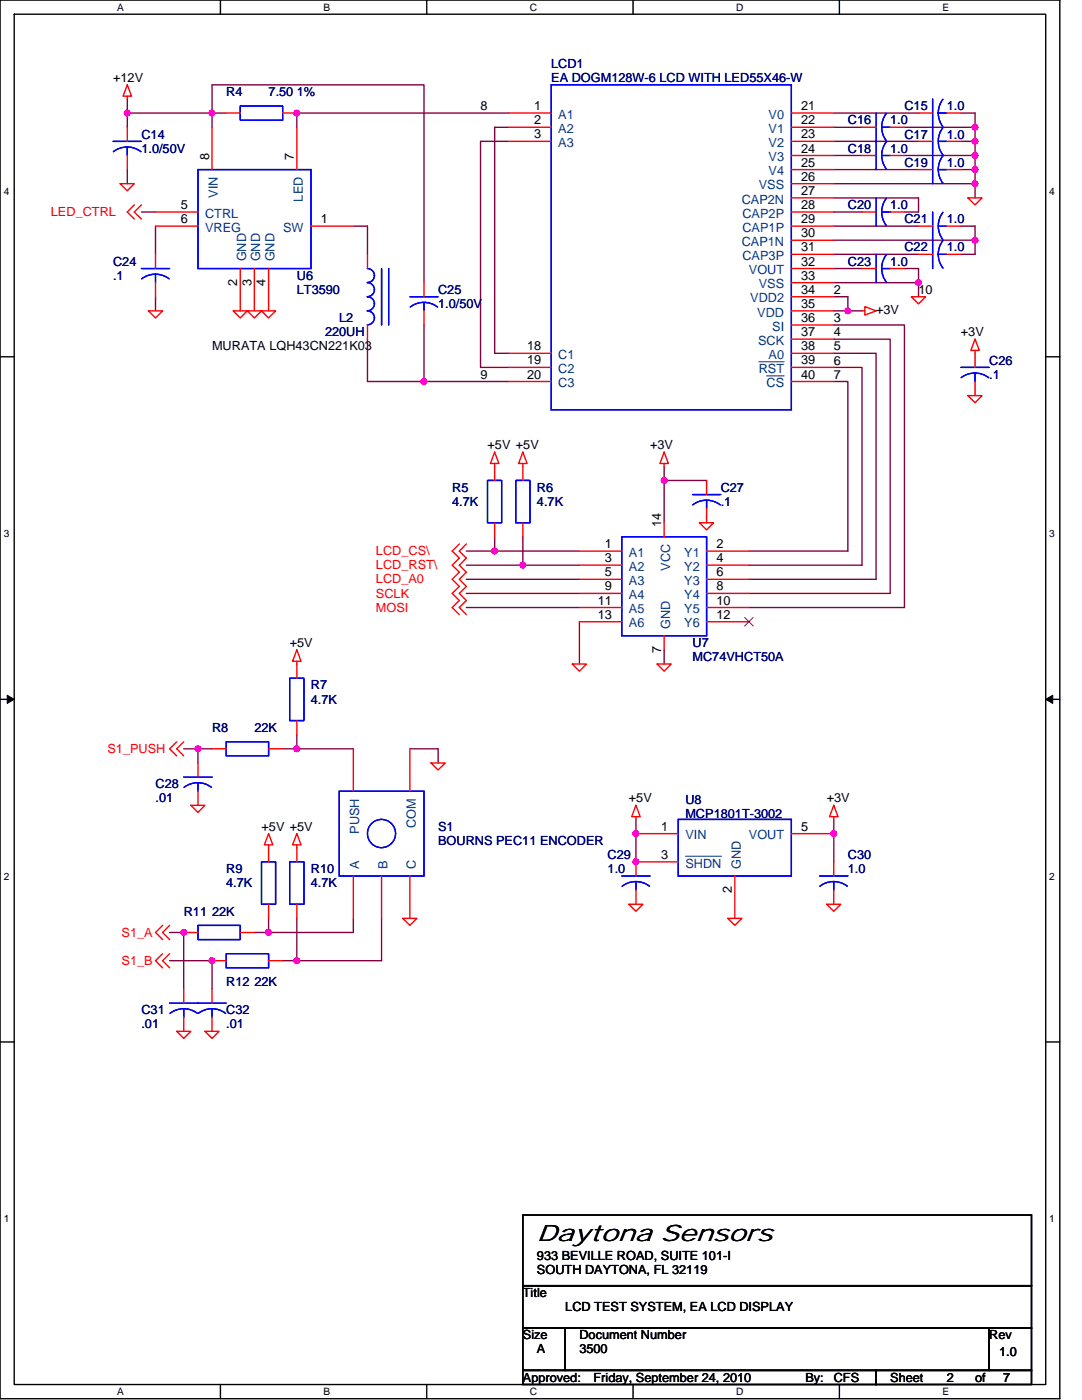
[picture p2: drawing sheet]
<svg xmlns="http://www.w3.org/2000/svg" width="216mm" height="279mm" viewBox="0 0 216 279" stroke-linecap="round" stroke-linejoin="round" font-family="sans-serif">
<path d="M0 0h211.5v279.1h-211.5zM2.8 2.8h205.9v273.5h-205.9z" fill="none" stroke="#000" stroke-width=".28"/>
<g fill="#fff">
<path d="M23.4 .3h1.4v2.3h-1.4z"/>
<path d="M23.4 276.6h1.4v2.3h-1.4z"/>
</g>
<path d="M44 0v2.8M44 276.3v2.8" fill="none" stroke="#000" stroke-width=".28"/>
<g fill="#fff">
<path d="M64.6 .3h1.3v2.3h-1.3z"/>
<path d="M64.6 276.6h1.3v2.3h-1.3z"/>
</g>
<path d="M85.2 0v2.8M85.2 276.3v2.8" fill="none" stroke="#000" stroke-width=".28"/>
<g fill="#fff">
<path d="M105.7 .3h1.5v2.3h-1.5z"/>
<path d="M105.7 276.6h1.5v2.3h-1.5z"/>
</g>
<path d="M126.3 0v2.8M126.3 276.3v2.8" fill="none" stroke="#000" stroke-width=".28"/>
<g fill="#fff">
<path d="M146.9 .3h1.5v2.3h-1.5z"/>
<path d="M146.9 276.6h1.5v2.3h-1.5z"/>
</g>
<path d="M167.5 0v2.8M167.5 276.3v2.8" fill="none" stroke="#000" stroke-width=".28"/>
<g fill="#fff">
<path d="M188.1 .3h1.3v2.3h-1.3z"/>
<path d="M188.1 276.6h1.3v2.3h-1.3z"/>
<path d="M.7 37h1.2v2.3h-1.2z"/>
<path d="M209.4 37h1.1v2.3h-1.1z"/>
<path d="M.7 105.4h1.2v2.3h-1.2z"/>
<path d="M209.4 105.4h1.1v2.3h-1.1z"/>
</g>
<path d="M0 71.2h2.8M208.7 71.2h2.8" fill="none" stroke="#000" stroke-width=".28"/>
<g fill="#fff">
<path d="M.7 173.8h1.2v2.2h-1.2z"/>
<path d="M209.4 173.8h1.1v2.2h-1.1z"/>
</g>
<path d="M0 139.6h2.8M208.7 139.6h2.8" fill="none" stroke="#000" stroke-width=".28"/>
<path d="M1.4 138.7l1.4 .9-1.4 .8zM208.7 139.6l1.4-.9v1.7z" fill="#000" stroke="#000" stroke-width=".2"/>
<g fill="#fff">
<path d="M.7 242.1h1.2v2.3h-1.2z"/>
<path d="M209.4 242.1h1.1v2.3h-1.1z"/>
</g>
<path d="M0 207.9h2.8M208.7 207.9h2.8M104.3 242.5h101.5v14.1h-101.5zM104.3 256.6h101.5v8.4h-101.5zM104.3 265h8.5v8.5h-8.5zM104.3 273.5h70.5v2.8h-70.5zM112.8 265h84.6v8.5h-84.6zM174.8 273.5h31v2.8h-31zM197.4 265h8.4v8.5h-8.4z" fill="none" stroke="#000" stroke-width=".28"/>
<g fill="none" stroke="#800040" stroke-width=".28">
<path d="M25.4 19.7v2.9M25.4 33.8v2.9M25.4 22.6v2.8M25.4 22.6h16.9M42.3 22.6v2.8M42.3 22.6h2.8M42.3 22.6v-5.7h42.3v39.5M101.5 25.4h-2.8v45.1h2.8M101.5 28.2h-5.6v45.1h5.6M101.5 22.6h-42.3v2.8M166.4 36.7h28.2M166.4 25.4h5.6"/>
<path d="M166.4 31h5.6M166.4 22.6h16.9M166.4 28.2h16.9M166.4 33.8h16.9M166.4 39.5h16.9v2.8h-2.8M180.5 25.4h14.1M180.5 31h14.1M191.7 22.6h2.9v2.8M191.7 28.2h2.9M191.7 33.8h2.9M194.6 28.2v2.8M194.6 25.4v2.8"/>
<path d="M194.6 31v2.8M194.6 36.7v2.8M194.6 33.8v2.9M28.2 42.3h2.8M31 59.2v2.8M31 45.1v5.7M70.5 45.1h2.8v5.7M166.4 59.2h2.8v2.8M166.4 47.9h28.2M166.4 42.3h5.6M166.4 53.6h5.6M166.4 45.1h16.9"/>
<path d="M166.4 50.8h16.9M166.4 56.4h16.9M180.5 53.6h2.8v2.8M183.3 56.4v2.8M191.7 45.1h2.9v2.8M194.6 47.9v2.9h-2.9M73.3 67.7v8.4h11.3M84.6 64.9v11.2M84.6 76.1h16.9M166.4 76.1h2.8v33.9h-19.8M166.4 62h2.8M166.4 73.3h5.6v39.5h-22.6"/>
<path d="M166.4 70.5h8.4v45.1h-25.4M166.4 67.7h11.2v50.7h-28.2M166.4 64.9h14.1v56.3h-31.1M169.2 62h2.8M132.5 95.9h8.5M132.5 95.9v8.4M132.5 93v2.9M93 115.6h22.6M93 118.4h22.6M98.7 107.1v2.9h-5.7M98.7 110h16.9M104.3 107.1v5.7h-11.3"/>
<path d="M104.3 112.8h11.3M93 121.2h22.6M115.6 124.1v8.4M132.5 129.7v2.8M36.7 149.4h2.8M39.5 149.4v2.9M39.5 149.4h2.8M56.4 149.4h2.8M59.2 146.6v2.8M59.2 149.4h11.3M81.8 149.4h5.6v2.9M126.9 163.5v8.5"/>
<path d="M166.4 163.5v8.5M33.8 186.1h2.9v11.3M33.8 191.7h8.5v5.7M50.8 186.1h2.8M53.6 183.3v2.8M56.4 191.7h2.8M59.2 183.3v8.4M70.5 183.3v2.8h-16.9M76.1 183.3v8.4h-16.9"/>
</g>
<g fill="#f0f" stroke="#f0f" stroke-width=".28">
<circle cx="194.5" cy="25.4" r=".55"/>
<circle cx="194.5" cy="28.2" r=".55"/>
<circle cx="194.5" cy="31" r=".56"/>
<circle cx="194.5" cy="36.7" r=".55"/>
<circle cx="194.5" cy="47.9" r=".55"/>
<circle cx="183.3" cy="56.4" r=".55"/>
<circle cx="169.2" cy="62" r=".55"/>
<circle cx="132.5" cy="95.9" r=".55"/>
<circle cx="98.7" cy="110" r=".55"/>
<circle cx="104.3" cy="112.8" r=".55"/>
<circle cx="194.5" cy="33.8" r=".55"/>
<circle cx="59.2" cy="149.4" r=".56"/>
<circle cx="53.6" cy="186.1" r=".56"/>
<circle cx="42.3" cy="22.6" r=".55"/>
<circle cx="84.6" cy="76.1" r=".55"/>
<circle cx="25.4" cy="22.6" r=".55"/>
<circle cx="59.2" cy="22.6" r=".56"/>
<circle cx="59.2" cy="191.7" r=".56"/>
<circle cx="36.7" cy="186.1" r=".56"/>
<circle cx="39.5" cy="149.4" r=".55"/>
<circle cx="42.3" cy="191.7" r=".55"/>
<circle cx="166.3" cy="166.3" r=".55"/>
<circle cx="126.9" cy="172" r=".56"/>
<circle cx="126.9" cy="166.3" r=".55"/>
</g>
<g fill="none" stroke="#f00" stroke-width=".28">
<path d="M25.4 16.9l.8 2.3h-1.6zM25.4 19.2v.5M24 36.7h2.8l-1.4 1.4zM25.4 25.4v2.8M25.4 31v2.8M42.3 25.4v8.4M45.1 22.6h2.8M56.4 22.6h2.8M59.2 25.4v8.4M101.5 22.6h8.5M101.5 28.2h8.5M101.5 25.4h8.5"/>
<path d="M157.9 22.6h8.5M157.9 25.4h8.5M157.9 28.2h8.5M157.9 31h8.5M157.9 33.8h8.5M157.9 36.7h8.5M157.9 39.5h8.5M172 25.4h2.8M172 31h2.8M177.6 25.4h2.9M177.6 31h2.9M183.3 22.6h2.8"/>
<path d="M183.3 33.8h2.8M183.3 28.2h2.8M188.9 22.6h2.8M188.9 33.8h2.8M188.9 28.2h2.8M193.1 39.5h2.9l-1.4 1.4zM26.8 40.9l-1.4 1.4 1.4 1.4M28.2 40.9l-1.4 1.4 1.4 1.4M31 42.3h8.5M31 45.1h8.5M31 50.8v2.8M31 56.4v2.8"/>
<path d="M47.9 53.6v8.4M50.8 53.6v8.4M53.6 53.6v8.4M62 45.1h8.5M73.3 50.8v2.8M84.6 56.4v2.8M157.9 42.3h8.5M157.9 45.1h8.5M157.9 47.9h8.5M157.9 50.8h8.5M157.9 53.6h8.5M157.9 56.4h8.5"/>
<path d="M157.9 59.2h8.5M172 53.6h2.8M172 42.3h2.8M177.6 53.6h2.9M177.6 42.3h2.9M181.9 59.2h2.8l-1.4 1.4zM183.3 50.8h2.8M183.3 45.1h2.8M188.9 50.8h2.8M188.9 45.1h2.8M29.6 62h2.8l-1.4 1.5zM46.5 62h2.9l-1.5 1.5z"/>
<path d="M49.4 62h2.8l-1.4 1.5zM52.2 62h2.8l-1.4 1.5zM73.3 64.9v2.8M84.6 62v2.9M101.5 70.5h8.5M101.5 76.1h8.5M101.5 73.3h8.5M157.9 62h8.5M157.9 64.9h8.5M157.9 67.7h8.5M157.9 70.5h8.5M157.9 73.3h8.5"/>
<path d="M157.9 76.1h8.5M172 62h.6M172.6 61.2l2.2 .8-2.2 .9zM193.1 79h2.9l-1.4 1.4zM194.6 67.7l.8 2.2h-1.7zM194.6 69.9v3.4M194.6 76.1v2.9M98.7 90.2l.8 2.3h-1.6zM98.7 92.5v3.4M104.3 90.2l.9 2.3h-1.7zM104.3 92.5v3.4M132.5 90.2l.9 2.3h-1.7z"/>
<path d="M132.5 92.5v.5M141 95.9v2.8M91.7 108.6l-1.5 1.4 1.5 1.4-1.5 1.4 1.5 1.4-1.5 1.4 1.5 1.4-1.5 1.4 1.5 1.4-1.5 1.4 1.5 1.5M93 108.6l-1.3 1.4 1.3 1.4-1.3 1.4 1.3 1.4-1.3 1.4 1.3 1.4-1.3 1.4 1.3 1.4-1.3 1.4 1.3 1.5M98.7 104.3v2.8M104.3 104.3v2.8M115.6 110h8.5M115.6 112.8h8.5M115.6 115.6h8.5M115.6 118.4h8.5M132.5 104.3v2.8M139.6 104.3h2.8l-1.4 1.4z"/>
<path d="M141 101.5v2.8M141 110h8.4M141 112.8h8.4M141 115.6h8.4M141 118.4h8.4M59.2 129.7l.9 2.3h-1.7zM59.2 132v3.3M114.2 132.5h2.8l-1.4 1.4zM115.6 121.2h8.5M115.6 124.1h8.5M131.1 132.5h2.8l-1.4 1.4zM132.5 126.9v2.8"/>
<path d="M141 121.2h8.4M141 124.1h8.4M35.3 148l-1.5 1.4 1.5 1.5M36.7 148l-1.4 1.4 1.4 1.5M39.5 152.3v2.8M39.5 157.9v2.8M42.3 149.4h2.8M53.6 149.4h2.8M59.2 143.8v2.8M70.5 149.4v8.5M81.8 149.4v8.5M86 152.3h2.8l-1.4 1.4z"/>
<path d="M38.1 160.7h2.8l-1.4 1.4zM53.6 166.4l.8 2.2h-1.7zM53.6 168.6v3.4M59.2 166.4l.9 2.2h-1.7zM59.2 168.6v3.4M70.5 174.8v8.5M76.1 174.8v8.5M81.8 174.8v8.5M126.9 177.6v2.9M126.9 166.4h8.4M126.9 160.7l.8 2.3h-1.7zM126.9 163v.5"/>
<path d="M135.3 172h-8.4v2.8M146.6 174.8v8.5M157.9 166.4h8.5M166.4 160.7l.8 2.3h-1.7zM166.4 163v.5M166.4 172v2.8M166.4 177.6v2.9M32.4 190.3l-1.4 1.4 1.4 1.4M32.4 184.7l-1.4 1.4 1.4 1.4M33.8 190.3l-1.4 1.4 1.4 1.4M33.8 184.7l-1.4 1.4 1.4 1.4M36.7 186.1h2.8"/>
<path d="M36.7 197.4v2.8M42.3 191.7h2.8M42.3 197.4v2.8M47.9 186.1h2.9M53.6 191.7h2.8M53.6 180.5v2.8M59.2 180.5v2.8M80.4 183.3h2.8l-1.4 1.4zM125.5 180.5h2.8l-1.4 1.4zM145.2 183.3h2.8l-1.4 1.4zM165 180.5h2.8l-1.4 1.4zM35.3 205.8h2.8l-1.4 1.4z"/>
<path d="M36.7 203v2.8M40.9 205.8h2.8l-1.4 1.4zM42.3 203v2.8"/>
</g>
<g fill="none" stroke="#00f" stroke-width=".28">
<path d="M110 16.9h47.9v64.9h-47.9zM186.1 19.7v17M188.2 19.8l-.7 1.3-.3 1.4 .3 1.5 .7 1.3M22.6 28.2h5.6M22.6 30.3l1.3-.7 1.5-.3 1.4 .3 1.3 .7M25.4 29.3v1.7M39.5 33.8h22.5v19.8h-22.5zM47.9 21.2h8.5v2.8h-8.5zM174.8 22.6v11.2M174.8 39.5v5.6M175.9 25.4h1.7M175.9 31h1.7"/>
<path d="M176.9 22.6l-.7 1.3-.3 1.5 .3 1.4 .7 1.3M176.9 39.6a4.5 4.5 0 0 0 0 5.4M176.9 28.3a4.5 4.5 0 0 0 0 5.4M187.2 22.6h1.7M187.2 33.8h1.7M187.2 28.2h1.7M188.2 31.1a4.5 4.5 0 0 0 0 5.5M188.2 25.5a4.5 4.5 0 0 0 0 5.4M28.2 53.6h5.6M28.3 55.6a4.5 4.5 0 0 1 5.4 0M31 54.7v1.7M73.3 53.6a1.41 1.41 0 0 1 1.4 1.4 1.41 1.41 0 0 1-1.4 1.4"/>
<path d="M73.3 56.4a1.41 1.41 0 0 1 1.4 1.4 1.41 1.41 0 0 1-1.4 1.4 1.43 1.43 0 0 1 1.4 1.4 1.43 1.43 0 0 1-1.4 1.4M76.1 53.6v11.3M77.6 53.6v11.3M81.8 59.2h5.6M174.8 50.8v5.6M175.9 53.6h1.7M175.9 42.3h1.7M176.9 50.8l-.7 1.3-.3 1.5 .3 1.4 .7 1.3M186.1 42.3v11.3M187.2 50.8h1.7M187.2 45.1h1.7M188.2 48l-.7 1.3-.3 1.4 .3 1.5 .7 1.3"/>
<path d="M188.2 42.4a4.5 4.5 0 0 0 0 5.4M73.3 62a1.4 1.4 0 0 1 1.4 1.5v-.1a1.43 1.43 0 0 1-1.4 1.4M81.9 61.3a4.5 4.5 0 0 1 5.4 0M84.6 60.3v1.7M191.7 73.3h5.7M191.8 75.4l1.3-.7 1.4-.3 1.5 .3 1.3 .7M194.6 74.4v1.7M97.3 95.9h2.8v8.4h-2.8zM102.9 95.9h2.8v8.4h-2.8zM138.2 98.7h5.6M141 99.8v1.7M124.1 107.1h16.9v19.8h-16.9z"/>
<path d="M138.2 100.8a4.5 4.5 0 0 1 5.5 0M57.8 135.3h2.8v8.5h-2.8zM36.7 155.1h5.6M36.7 157.1l1.3-.7 1.5-.2 1.4 .2 1.3 .7M39.5 156.2v1.7M45.1 148h8.5v2.9h-8.5zM67.7 157.9h16.9v16.9h-16.9zM52.2 172h2.8v8.5h-2.8zM57.8 172h2.8v8.5h-2.8zM124.1 174.8h5.6M124.1 176.9a4.5 4.5 0 0 1 5.5 0M126.9 175.9v1.7"/>
<path d="M135.3 163.5h22.6v11.3h-22.6zM163.5 174.8h5.7M163.6 176.9l1.3-.7 1.5-.3 1.4 .3 1.3 .7M166.4 175.9v1.7M39.5 184.7h8.4v2.8h-8.4zM45.1 190.3h8.5v2.8h-8.5zM33.8 200.2h11.3M33.9 202.2l1.3-.6 1.4-.3 1.5 .3 1.3 .6M36.7 201.3v1.7M39.6 202.2a4.5 4.5 0 0 1 5.4 0M42.3 201.3v1.7"/>
<circle cx="76.1" cy="166.3" r="2.81"/>
</g>
<path d="M151.4 72.2h5.1M153 75h3.5M136.8 170.9h7.2" fill="none" stroke="#004080" stroke-width=".2"/>
<path d="M148.6 123.2l1.7 1.7M150.3 123.2l-1.7 1.7" fill="none" stroke="#804000" stroke-width=".2"/>
<text font-size="4.8" x="107.1" y="247.7">Daytona Sensors</text>
<g font-size="2.5">
<text x="22.6" y="16.4">+12V</text>
<text x="95.9" y="22">8</text>
<text x="106.6" y="22">1</text>
<text x="159.9" y="22">21</text>
<text x="106.6" y="27.6">3</text>
<text x="106.6" y="24.8">2</text>
<text x="159.9" y="24.8">22</text>
<text x="159.9" y="27.6">23</text>
<text x="41.7" y="31.9" transform="rotate(-90 41.7 31.9)">8</text>
<text x="58.6" y="31.9" transform="rotate(-90 58.6 31.9)">7</text>
<text x="159.9" y="30.4">24</text>
<text x="159.9" y="33.3">25</text>
<text x="36.1" y="41.7">5</text>
<text x="159.9" y="36.1">26</text>
<text x="159.9" y="38.9">27</text>
<text x="159.9" y="41.7">28</text>
<text x="36.1" y="44.5">6</text>
<text x="64" y="44.5">1</text>
<text x="159.9" y="44.5">29</text>
<text x="159.9" y="47.3">30</text>
<text x="159.9" y="53">32</text>
<text x="159.9" y="50.2">31</text>
<text x="47.3" y="57" transform="rotate(-90 47.3 57)">2</text>
<text x="50.2" y="57" transform="rotate(-90 50.2 57)">3</text>
<text x="53" y="57" transform="rotate(-90 53 57)">4</text>
<text x="159.9" y="58.6">34</text>
<text x="159.9" y="55.8">33</text>
<text x="166.4" y="58.7">2</text>
<text x="183.3" y="58.7">10</text>
<text x="159.9" y="61.4">35</text>
<text x="159.9" y="64.3">36</text>
<text x="166.4" y="64.3">3</text>
<text x="174.8" y="62.6">+3V</text>
<text x="42.3" y="69.9">MURATA LQH43CN221K03</text>
<text x="105.2" y="69.9">18</text>
<text x="159.9" y="69.9">38</text>
<text x="159.9" y="67.1">37</text>
<text x="166.4" y="67.1">4</text>
<text x="166.4" y="69.9">5</text>
<text x="191.7" y="67.1">+3V</text>
<text x="95.9" y="75.6">9</text>
<text x="105.2" y="75.5">20</text>
<text x="105.2" y="72.7">19</text>
<text x="159.9" y="72.7">39</text>
<text x="159.9" y="75.5">40</text>
<text x="166.4" y="72.7">6</text>
<text x="166.4" y="75.6">7</text>
<text x="97.3" y="89.7">+5V +5V</text>
<text x="129.7" y="89.7">+3V</text>
<text x="131.9" y="105.2" transform="rotate(-90 131.9 105.2)">14</text>
<text x="120.7" y="109.4">1</text>
<text x="120.7" y="112.2">3</text>
<text x="143" y="109.4">2</text>
<text x="143" y="112.2">4</text>
<text x="120.7" y="115">5</text>
<text x="120.7" y="117.8">9</text>
<text x="143" y="115">6</text>
<text x="143" y="117.8">8</text>
<text x="119.3" y="120.7">11</text>
<text x="119.3" y="123.5">13</text>
<text x="143" y="120.7">10</text>
<text x="143" y="123.5">12</text>
<text x="57.8" y="129.1">+5V</text>
<text x="131.9" y="130.3" transform="rotate(-90 131.9 130.3)">7</text>
<text x="125.5" y="160.1">+5V</text>
<text x="165" y="160.1">+3V</text>
<text x="52.2" y="165.8">+5V +5V</text>
<text x="132" y="165.8">1</text>
<text x="159.9" y="165.8">5</text>
<text x="132" y="171.4">3</text>
<text x="146" y="178.2" transform="rotate(-90 146 178.2)">2</text>
<text x="107.1" y="251.5">933 BEVILLE ROAD, SUITE 101-I</text>
<text x="107.1" y="254.3">SOUTH DAYTONA, FL 32119</text>
<text x="104.3" y="258.8">Title</text>
<text x="112.8" y="261.6">LCD TEST SYSTEM, EA LCD DISPLAY</text>
<text x="104.3" y="267.3">Size</text>
<text x="115.6" y="267.3">Document Number</text>
<text x="197.4" y="267.3">Rev</text>
<text x="104.3" y="275.7">Approved:</text>
<text x="107.1" y="270.1">A</text>
<text x="115.6" y="270.1">3500</text>
<text x="118.4" y="275.7">Friday, September 24, 2010</text>
<text x="160.7" y="275.7">By:</text>
<text x="166.4" y="275.7">CFS</text>
<text x="177.6" y="275.7">Sheet</text>
<text x="188.9" y="275.7">2</text>
<text x="194.6" y="275.7">of</text>
<text x="199.3" y="270.7">1.0</text>
<text x="200.2" y="275.7">7</text>
</g>
<g font-size="2.5" fill="#000080">
<text x="110" y="13.5">LCD1</text>
<text x="110" y="16.4">EA DOGM128W-6 LCD WITH LED55X46-W</text>
<text x="45.1" y="19.2">R4</text>
<text x="53.6" y="19.2">7.50 1%</text>
<text x="180.5" y="22">C15</text>
<text x="188.9" y="22">1.0</text>
<text x="28.2" y="27.6">C14</text>
<text x="169.2" y="24.8">C16</text>
<text x="177.6" y="24.8">1.0</text>
<text x="180.5" y="27.6">C17</text>
<text x="188.9" y="27.6">1.0</text>
<text x="28.2" y="30.5">1.0/50V</text>
<text x="169.2" y="30.5">C18</text>
<text x="177.6" y="30.5">1.0</text>
<text x="180.5" y="33.3">C19</text>
<text x="188.9" y="33.3">1.0</text>
<text x="169.2" y="41.7">C20</text>
<text x="177.6" y="41.7">1.0</text>
<text x="180.5" y="44.6">C21</text>
<text x="188.9" y="44.6">1.0</text>
<text x="22.6" y="53">C24</text>
<text x="169.2" y="53">C23</text>
<text x="177.6" y="53">1.0</text>
<text x="180.5" y="50.2">C22</text>
<text x="188.9" y="50.2">1.0</text>
<text x="22.6" y="55.8">.1</text>
<text x="59.2" y="55.8">U6</text>
<text x="59.2" y="58.7">LT3590</text>
<text x="87.4" y="58.7">C25</text>
<text x="67.7" y="64.3">L2</text>
<text x="87.4" y="61.5">1.0/50V</text>
<text x="64.9" y="67.1">220UH</text>
<text x="197.4" y="72.7">C26</text>
<text x="197.4" y="75.6">.1</text>
<text x="90.2" y="98.1">R5</text>
<text x="90.2" y="100.9">4.7K</text>
<text x="107.1" y="98.1">R6</text>
<text x="107.1" y="100.9">4.7K</text>
<text x="143.8" y="98.1">C27</text>
<text x="143.8" y="100.9">.1</text>
<text x="138.2" y="129.1">U7</text>
<text x="138.2" y="132">MC74VHCT50A</text>
<text x="62" y="137.6">R7</text>
<text x="62" y="140.4">4.7K</text>
<text x="42.3" y="146">R8</text>
<text x="50.8" y="146">22K</text>
<text x="31" y="157.3">C28</text>
<text x="31" y="160.1">.01</text>
<text x="136.8" y="160.4">U8</text>
<text x="87.4" y="165.8">S1</text>
<text x="136.8" y="163.3">MCP1801T-3002</text>
<text x="87.4" y="168.6">BOURNS PEC11 ENCODER</text>
<text x="121.2" y="171.4">C29</text>
<text x="169.2" y="171.4">C30</text>
<text x="45.1" y="174.2">R9</text>
<text x="45.1" y="177.1">4.7K</text>
<text x="62" y="174.2">R10</text>
<text x="62" y="177.1">4.7K</text>
<text x="121.2" y="174.2">1.0</text>
<text x="169.2" y="174.2">1.0</text>
<text x="36.7" y="182.7">R11 22K</text>
<text x="45.1" y="196.8">R12 22K</text>
<text x="28.2" y="202.4">C31</text>
<text x="45.1" y="202.4">C32</text>
<text x="28.2" y="205.3">.01</text>
<text x="45.1" y="205.3">.01</text>
</g>
<g font-size="2.5" fill="#004080">
<text x="111.4" y="23.7">A1</text>
<text x="153.4" y="23.7">V0</text>
<text x="111.4" y="29.4">A3</text>
<text x="111.4" y="26.5">A2</text>
<text x="153.4" y="26.5">V1</text>
<text x="153.4" y="29.4">V2</text>
<text x="153.4" y="32.2">V3</text>
<text x="153.4" y="35">V4</text>
<text x="43.5" y="39.5" transform="rotate(-90 43.5 39.5)">VIN</text>
<text x="60.4" y="40.2" transform="rotate(-90 60.4 40.2)">LED</text>
<text x="148" y="40.6">CAP2N</text>
<text x="151.4" y="37.8">VSS</text>
<text x="40.9" y="43.5">CTRL</text>
<text x="40.9" y="46.3">VREG</text>
<text x="56.5" y="46.3">SW</text>
<text x="148.1" y="43.5">CAP2P</text>
<text x="148.1" y="46.3">CAP1P</text>
<text x="49.1" y="52.2" transform="rotate(-90 49.1 52.2)">GND</text>
<text x="51.9" y="52.2" transform="rotate(-90 51.9 52.2)">GND</text>
<text x="54.8" y="52.2" transform="rotate(-90 54.8 52.2)">GND</text>
<text x="148" y="49.1">CAP1N</text>
<text x="148.1" y="51.9">CAP3P</text>
<text x="149.4" y="54.7">VOUT</text>
<text x="151.4" y="57.6">VSS</text>
<text x="149.7" y="60.4">VDD2</text>
<text x="151.1" y="63.2">VDD</text>
<text x="154.1" y="66">SI</text>
<text x="111.4" y="71.6">C1</text>
<text x="151.3" y="68.8">SCK</text>
<text x="153.4" y="71.6">A0</text>
<text x="111.4" y="77.3">C3</text>
<text x="111.4" y="74.5">C2</text>
<text x="151.4" y="74.5">RST</text>
<text x="153" y="77.3">CS</text>
<text x="125.5" y="111.1">A1</text>
<text x="125.5" y="113.9">A2</text>
<text x="133.7" y="113.9" transform="rotate(-90 133.7 113.9)">VCC</text>
<text x="136.5" y="111.1">Y1</text>
<text x="136.5" y="113.9">Y2</text>
<text x="125.5" y="116.8">A3</text>
<text x="125.5" y="119.6">A4</text>
<text x="136.5" y="116.8">Y3</text>
<text x="136.5" y="119.6">Y4</text>
<text x="125.5" y="122.4">A5</text>
<text x="125.5" y="125.2">A6</text>
<text x="133.7" y="125.5" transform="rotate(-90 133.7 125.5)">GND</text>
<text x="136.5" y="122.4">Y5</text>
<text x="136.5" y="125.2">Y6</text>
<text x="71.7" y="166.4" transform="rotate(-90 71.7 166.4)">PUSH</text>
<text x="83" y="165.2" transform="rotate(-90 83 165.2)">COM</text>
<text x="136.8" y="167.5">VIN</text>
<text x="149.4" y="167.5">VOUT</text>
<text x="71.7" y="173.4" transform="rotate(-90 71.7 173.4)">A</text>
<text x="77.3" y="173.4" transform="rotate(-90 77.3 173.4)">B</text>
<text x="83" y="173.4" transform="rotate(-90 83 173.4)">C</text>
<text x="136.8" y="173.1">SHDN</text>
<text x="147.8" y="173.4" transform="rotate(-90 147.8 173.4)">GND</text>
</g>
<g font-size="2.5" fill="#f00">
<text x="10.2" y="43.1">LED_CTRL</text>
<text x="75" y="110.8">LCD_CS\</text>
<text x="75" y="113.6">LCD_RST\</text>
<text x="75" y="116.4">LCD_A0</text>
<text x="75" y="119.3">SCLK</text>
<text x="75" y="122.1">MOSI</text>
<text x="21.4" y="150.3">S1_PUSH</text>
<text x="24.3" y="186.9">S1_A</text>
<text x="24.3" y="192.6">S1_B</text>
</g>
<g font-size="2">
<text x="23.4" y="2.1">A</text>
<text x="64.6" y="2.1">B</text>
<text x="105.7" y="2.1">C</text>
<text x="146.9" y="2.1">D</text>
<text x="188.1" y="2.1">E</text>
<text x=".7" y="38.8">4</text>
<text x="209.4" y="38.8">4</text>
<text x=".7" y="107.2">3</text>
<text x="209.4" y="107.2">3</text>
<text x=".7" y="175.6">2</text>
<text x="209.4" y="175.6">2</text>
<text x=".7" y="243.9">1</text>
<text x="209.4" y="243.9">1</text>
<text x="23.4" y="278.4">A</text>
<text x="64.6" y="278.4">B</text>
<text x="105.7" y="278.4">C</text>
<text x="146.9" y="278.4">D</text>
<text x="188.1" y="278.4">E</text>
</g>
</svg>
